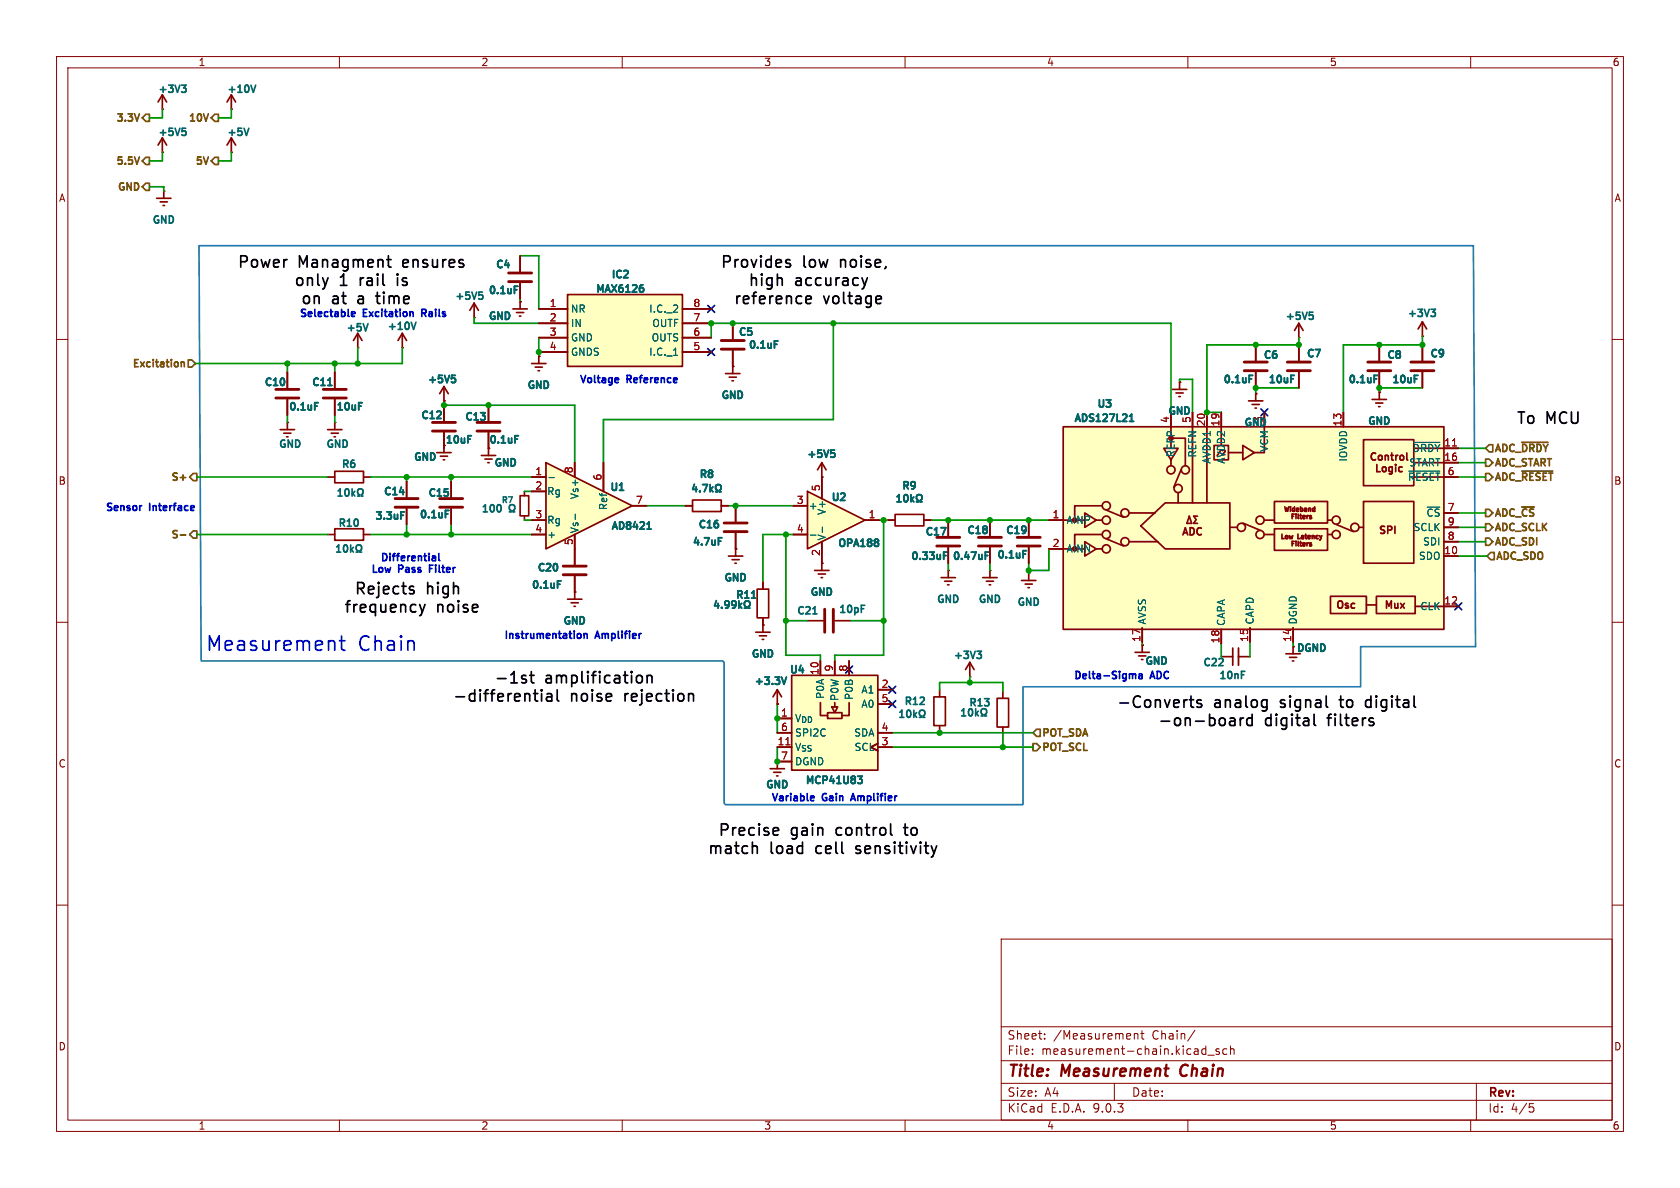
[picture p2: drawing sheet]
<svg xmlns="http://www.w3.org/2000/svg" width="297mm" height="210mm" viewBox="0 0 297 210" stroke-linecap="round" stroke-linejoin="round" font-family="sans-serif">
<g fill="none" stroke="#840000" stroke-width=".18">
<path d="M10 10h277v190h-277zM12 12h273v186h-273zM60 10v2M110 10v2M160 10v2M210 10v2M260 10v2M10 60h2M285 60h2M10 110h2M285 110h2M10 160h2"/>
<path d="M177 166h108v32h-108zM285 160h2M60 198v2M110 198v2M160 198v2M177 194.5h108M177 191.5h108M177 187.5h108M177 181.5h108M182.5 186.3v.1M182.5 185.5v.1M184.7 183.6v.1"/>
<path d="M184.7 182.8v.1M197 191.5v3M200.5 182.7v1M200.5 182.8l.2-.1 .4 .1 .1 .9M201.7 182.7h.5M201.9 182.2v1.3l.3 .2M210 198v2M211.2 182.1l-1.2 2M212.7 185.4l.5 .1M213.2 184.9v1.5M213.2 186.3l-.5 .1M213.5 186.5h1.2"/>
<path d="M215.5 185.5l-.3-.1-.2 .2v.2l.5 .2v.3h-.5M216.9 185.5l-.4-.1-.3 .3v.4l.1 .2h.6M217.5 185.5l.2-.1 .4 .1 .1 .9M217.5 184.9v1.5M260 198v2M261 191.5v6.5M270.4 195.1h.7M270.5 195.7h.4l.3 .3-.2 .5-.5 .1"/>
</g>
<path d="M208.9 188.5a1.27 1.27 0 0 0 0 1.6" fill="none" stroke="#840000" stroke-width=".4"/>
<g fill="none" stroke="#840000" stroke-width=".3">
<path d="M251.5 59.4h.1M251.5 56.9l.7 1.3M251.5 56.9l-.8 1.3M251.5 56.9v2.5M78.5 71.6v2.8M78.5 76.5v2.7M94 64.3h2.5M94.6 64.9h1.3M95.1 65.5h.3M95.2 63h.1M95.2 63v1.3M222 61v2.8"/>
<path d="M222 65.8v2.8M145.3 99.6h.1M145.3 99.6v1.2M142.7 109.7h2.8M144 100.8h2.6M144.7 101.5h1.2M145.2 102.1h.2M147.6 109.7h2.8M136.1 135.9h2.6M136.8 136.5h1.2M137.3 137.2h.2M137.4 134.6h.1"/>
<path d="M137.4 134.6v1.3M176.3 123.4h2v5.1h-2zM177.3 122.2v1.2M177.3 128.5v1.3"/>
</g>
<g fill="none" stroke="#006464" stroke-width=".3">
<path d="M253 54.7h.8l-.5 .5 .4 .1 .1 .4-.3 .2h-.3M82.7 77.6h.4M82.7 77h.6M220.8 67h.5M220.8 66.4h.6M143.7 108.5h.7M152.3 107.6h.4M152.3 107h.6M170 126.6h.7M170 125.6l.4-.3v1.3M171.2 125.8l.1 .5 .2 .3 .3-.2 .1-.6M172.5 125.3v1.3"/>
<path d="M172.6 126.1l.4 .5M173 125.7l-.5 .5M173.5 125.6v.5l.3 .2v.3h-.3M174.4 125.6v.5l-.3 .2v.3h.3"/>
</g>
<path d="M76.5 74.7h4M76.5 76.2h4M220 64h4M220 65.5h4M145.8 107.7v4.1M147.3 107.7v4.1" fill="none" stroke="#840000" stroke-width=".51"/>
<path d="M140 119.4h15.2v16.7h-15.2z" fill="#ffffc2"/>
<g fill="none" stroke="#840000" stroke-width=".3">
<path d="M90.7 54.6h2.5M91.3 55.2h1.3M91.8 55.9h.3M91.9 53.3h.1M91.9 53.3v1.3M229.6 59.7h.1M229.6 57.2v2.5M229.6 57.2l.8 1.2M229.6 57.2l-.7 1.2M229.6 61v2.8M229.6 65.8v2.8M243.8 61v2.8"/>
<path d="M243.8 65.8v2.8M251.5 61v2.8M251.5 65.8v2.8M121.2 89.4h1.2M122.4 88.4h5.1v2h-5.1zM127.5 89.4h1.3M130 89.4v2.8M130 94.2v2.8M167.6 91.9v2.8M167.6 96.8v2.8M175 91.9v2.8M175 96.8v2.8"/>
<path d="M100.3 105.9h2.6M101 106.6h1.2M101.5 107.2h.2M101.6 104.6h.1M101.6 104.6v1.3M140 119.4h15.2v16.7h-15.2zM145 116.8v2.6M147.6 116.8v2.6M150.1 116.8v2.6M137.4 127h2.6M137.4 129.5h2.6M137.4 132.1h2.6"/>
<path d="M137.4 134.6h2.6M145 124.2v2.3h1.3M146.3 126h2.5v1h-2.5zM147.1 125h1l-.5 1zM147.6 124.2v.8M150.1 124.2v2.3h-1.3M155.2 131.4l-1.3 .7 1.3 .6M155.2 129.5h2.5M155.2 132.1h2.5M155.2 121.9h2.5M155.2 124.5h2.5M165.1 123.2h2v5.1h-2z"/>
<path d="M166.1 121.9v1.3M166.1 128.3v1.2"/>
</g>
<path d="M138.9 131.7h.8" fill="none" stroke="#a90000" stroke-width=".18"/>
<g fill="none" stroke="#006464" stroke-width=".3">
<path d="M231.5 55.2h.6M231.6 55.7h.3l.3 .2-.2 .5-.4 .1M228.2 67h.4M228.2 66.4h.6M242.9 67h.5M242.9 66.4h.6M250.1 67h.4M250.1 66.4h.6M122.8 85.6l-.3 .9h.7M123.1 86.1v.8M123.7 86.8v.1M124.2 85.7h.9l-.6 1.2"/>
<path d="M125.5 85.7v1.2M125.7 86.4l.3 .5M126 86.1l-.5 .5M126.5 86.9h.3v-.2a.54 .54 0 0 1-.3-.8 .54 .54 0 0 1 .8-.2 .58 .58 0 0 1-.1 1v.2h.3M127 95.7h.4M127 95.1h.6M166.3 93.3h.9l-.5 1.3M166.8 98.2h.5M166.8 97.6h.6M174.2 98.2h.4M174.2 97.6h.6M151.6 137.2h.8l-.4 .5 .4 .1v.5l-.2 .2h-.4"/>
<path d="M159.1 126.8h.7M159.1 125.9l.3-.4v1.3M160.5 125.6a.75 .75 0 0 0 .2 1.2 .84 .84 0 0 0 .1-1.2M161.6 125.5v1.3M161.7 126.3l.3 .5M162 126l-.4 .4M162.7 125.6a.58 .58 0 0 0 .1 1v.2h-.3M163.3 125.6a.58 .58 0 0 1-.1 1v.2h.3"/>
</g>
<path d="M227.6 64h4M227.6 65.5h4M241.8 64h4.1M241.8 65.5h4.1M249.4 64h4.1M249.4 65.5h4.1M128 92.5h4.1M128 94h4.1M165.6 95h4.1M165.6 96.5h4.1M173 95h4M173 96.5h4" fill="none" stroke="#840000" stroke-width=".51"/>
<path d="M142.7 86.9l10.2 5-10.2 5.1z" fill="#ffffc2"/>
<g fill="none" stroke="#840000" stroke-width=".3">
<path d="M101.6 97v2.8M140.2 89.4h2.5M140.2 94.5h2.5M142.7 86.9l10.2 5-10.2 5.1zM145.3 84.3v3.8M145.3 95.8v3.8M152.9 91.9h2.5M101.6 101.9v2.7M166.4 102.1h2.5M167 102.7h1.3M167.5 103.4h.3M167.6 100.8h.1"/>
<path d="M167.6 100.8v1.3M171.4 119.6h.1M171.4 117.1l-.7 1.3M171.4 117.1l.8 1.3M171.4 117.1v2.5M173.7 102.1h2.6M174.4 102.7h1.2M174.9 103.4h.2M175 100.8h.1M175 100.8v1.3M227.3 115.6h2.6M228 116.2h1.2"/>
<path d="M228.5 116.8h.2"/>
</g>
<path d="M143.3 94.6h.9M145.4 93.2v.9" fill="none" stroke="#006464" stroke-width=".18"/>
<path d="M155.1 95.3l.2 .3-.2 .3 .2 .2v.2l-.2 .3M98.6 103.3h.4M98.6 102.7h.6M172.7 115.1h.8l-.4 .5 .3 .1 .1 .5-.2 .2h-.4" fill="none" stroke="#006464" stroke-width=".3"/>
<path d="M99.6 100.1h4M99.6 101.6h4" fill="none" stroke="#840000" stroke-width=".51"/>
<path d="M188 75.4h67.3v35.9h-67.3z" fill="#ffffc2"/>
<g fill="none" stroke="#840000" stroke-width=".3">
<path d="M83.8 56.1h.1M83.8 53.6l-.7 1.3M83.8 53.6l.8 1.3M83.8 53.6v2.5M129.5 57.2v2.7M86.4 71.6v2.8M86.4 76.5v4M128.3 66h2.5M128.9 66.7h1.3M129.4 67.3h.3M129.5 64.8h.1M129.5 62v4"/>
<path d="M188 75.4h67.3v35.9h-67.3zM205.7 79.2h2.6l-1.3 2.1zM207 77.5h2.5v4.8M207 72.9v6.3M207.3 68.8h2.5M207.9 69.5h1.3M208.4 70.1h.3M208.5 67.6h.1M208.5 67.6v1.2M210.8 72.9v16M213.4 72.9v16M214.6 78.7h2.6v2.6h-2.6z"/>
<path d="M215.9 72.9v5.8M219.7 78.7l2 1.3-2 1.3zM220.7 70.9h2.6M221.4 71.5h1.2M221.9 72.1h.2M222 69.6h.1M222 69.6v1.3M223.5 72.9v7.1h-1.8M237.5 72.9v2.5M241 77.7h8.9v8.2h-8.9zM242.6 70.6h2.5M243.2 71.2h1.3"/>
<path d="M243.7 71.9h.3M243.8 69.3h.1M243.8 69.3v1.3M249.9 79.2h7.9M57.9 84.3h1.3M59.2 83.3h5.1v2h-5.1zM64.3 84.3h1.2M85.1 80.5h2.5M85.7 81.2h1.3M86.2 81.8h.3M91.9 87.6h1.6v3.6h-1.6zM92.7 86.9v.7"/>
<path d="M92.7 91.2v.7M145.3 84.3h.1M145.3 81.8l-.8 1.3M145.3 81.8l.7 1.3M145.3 81.8v2.5M157 91.9h1.2M158.2 90.9h5.1v2.1h-5.1zM163.3 91.9h1.3M181.9 91.9v2.8M181.9 96.8v2.8M185.4 91.9h6.4M185.4 97h6.4"/>
<path d="M191.8 90.7l2 1.2-2 1.3zM191.8 95.8l2 1.2-2 1.3zM193.8 91.9h1M193.8 97h1M194.8 89.4h-4.8v2.5M194.8 94.5h-4.8v2.5M195.6 90.2l3 1.2M195.6 95.3l3 1.2M199.6 90.7h4.6M199.6 95.8h5.1M201.7 93l4.3-4.1h11.4v8.1h-11.4zM207 81.3v1"/>
<path d="M208.3 87.1v1.8M208.8 83.1l-1.3 3M209.1 94.6l.4-1.3 .5 1.3M209.2 94.2h.7M210.2 91.2l.5 1.3h-.9zM210.4 93.3a.64 .64 0 0 1 .7 .6 .64 .64 0 0 1-.7 .7zM211.7 91.2h-.7l.5 .6-.5 .7h.7M212.4 93.4a.6 .6 0 0 0-.8 .4 .6 .6 0 0 0 .6 .8l.2-.2M217.2 80h2.5M217.4 93.2h1.3M219.7 92.5l3.1 1.2M223.5 91.9h1.8"/>
<path d="M223.5 94.5h1.8M225.3 88.6h9.4v3.9h-9.4zM225.3 93.5h9.4v3.8h-9.4zM226.6 94.4v.8h.4M227.1 89.6l.2 .8 .2-.6 .1 .6 .2-.8M227.3 94.8h.3v.4h-.3zM227.3 95.1v.1M227.9 94.7l.2 .5 .1-.4 .2 .4 .1-.5M228.1 89.6v.1M228.1 89.9v.5M228.4 96.1h.3M228.8 95.7h-.4v.8"/>
<path d="M228.8 89.6v.8M228.8 89.9h-.3v.5M229.1 95.7v.1M229.1 96v.5M229.2 90.1l.4-.1-.1-.1h-.3v.5M229.5 94.4v.8h.3M229.5 90.9v.7l.1 .1M229.5 95.7v.7l.1 .1M229.5 90.4h-.2M229.8 91.1h.3M229.8 96h.3M229.9 89.9h.2l.2 .1-.1 .4h-.3"/>
<path d="M229.9 89.6v.8M229.9 90.9v.7l.2 .1M229.9 95.7v.7l.2 .1M230.1 94.7h.3v.5M230.3 91.4l.4-.1v-.1l-.4 .1 .1 .3h.3M230.3 96.2h.4v-.2l-.4 .1 .1 .4h.3M230.4 94.9l-.3 .1 .1 .2h.2M230.6 89.9h.3l.1 .5M230.7 94.7h.3M230.8 94.4v.7l.2 .1M231 90l-.4 .2v.2h.3M231.1 96v.5"/>
<path d="M231.2 94.9h.4v-.2l-.4 .1 .1 .4h.3M231.3 96l-.2 .1M231.4 89.9h.3v.5M231.4 89.9v.5M231.8 96l-.3 .1 .3 .2v.2h-.3M232 94.8l.3-.1v.5M232 94.7v.5M232.4 89.9h-.3v.5M232.4 89.6v.8M233 94.7h-.2l-.1 .1v.4h.3M233.3 94.7l.2 .5M233.5 95.2l-.2 .3"/>
<path d="M233.7 94.7l-.2 .5M234.7 91.9h.8M234.7 94.5h.8M236.2 92.7l3.1 1.3M240.3 93.2h.7M241 88.6h8.9v11h-8.9zM243.2 80.2a.6 .6 0 0 0-.8 .4 .6 .6 0 0 0 .6 .7l.2-.1M243.4 82.1v1.3h.6M243.7 80.6l.2-.1 .4 .1v.5l-.1 .2h-.3l-.2-.1zM244.4 82.7l.2-.2 .4 .2v.4l-.1 .2-.3 .1-.2-.1zM244.9 80.6l.2-.1 .3 .1v.7M244.9 80.5v.8"/>
<path d="M245.9 80.5h.4M246 80.1v1.1l.3 .1M246.1 82.6l-.3-.1-.3 .3 .1 .5h.5M246.1 82.5v1.1l-.2 .2-.3-.1M246.6 93v1.3M246.7 82.1v.1M246.7 82.5v.9M246.8 80.5v.8M247.1 80.5l-.3 .2M247.6 80.6l.1-.1 .4 .1 .1 .5-.2 .2h-.3l-.1-.1zM247.9 82.6l-.4-.1-.2 .3 .1 .5h.5M248.7 80.1v1.1"/>
<path d="M249.9 81.8h7.9M249.9 84.3h7.9M255.3 90.7h2.5M255.3 95.8h2.5M255.3 93.2h2.5M255.3 98.3h2.5M133.6 111.8h2.5M133.9 104.1h2v5.1h-2zM134.2 112.4h1.3M134.7 113h.3M134.9 110.5h.1M134.9 102.9v1.2"/>
<path d="M134.9 109.2v2.6M180.6 102.6h2.5M181.2 103.3h1.3M181.7 103.9h.3M181.9 101.3h.1M181.9 101.3v1.3M200.7 115.3h2.5M201.3 116h1.3M201.9 114h.1M201.9 111v2.5M201.9 114v1.3M215.9 111.3v2.5"/>
<path d="M215.9 116.1h2M217.9 114.6v3M218.9 116.1h2.1M221 111v2.5M228.6 111v2.5M235.2 105.4h6.4v3.1h-6.4zM241.6 106.9h1.7M243.3 105.4h6.9v3.1h-6.9zM250.2 107.2h7.6M137.4 124.5h.1M137.4 121.9l-.7 1.3M137.4 121.9l.8 1.3"/>
<path d="M137.4 121.9v2.6"/>
<circle cx="195.6" cy="94.5" r=".72"/>
<circle cx="195.6" cy="97" r=".72"/>
<circle cx="195.6" cy="91.9" r=".72"/>
<circle cx="195.6" cy="89.4" r=".72"/>
<circle cx="198.9" cy="90.7" r=".72"/>
<circle cx="198.9" cy="95.8" r=".72"/>
<circle cx="207" cy="83.1" r=".72"/>
<circle cx="208.3" cy="86.4" r=".72"/>
<circle cx="209.5" cy="83.1" r=".72"/>
<circle cx="219.5" cy="93.2" r=".72"/>
<circle cx="222.8" cy="91.9" r=".72"/>
<circle cx="222.8" cy="94.5" r=".72"/>
<circle cx="236.2" cy="94.5" r=".72"/>
<circle cx="236.2" cy="91.9" r=".72"/>
<circle cx="239.5" cy="93.2" r=".72"/>
</g>
<path d="M249.9 78.2h4.6M249 83.3h5.5" fill="none" stroke="#006464" stroke-width=".18"/>
<path d="M256.8 78.8h.7" fill="none" stroke="#a90000" stroke-width=".18"/>
<g fill="none" stroke="#006464" stroke-width=".3">
<path d="M84.7 51.6h.6M84.8 52.1h.3l.3 .3-.2 .4-.4 .1M91.1 77.6h.4M91.1 77h.6M136.9 60.9h.4M136.9 60.3h.6M146.9 79.6h.6M199.7 74.5h.7M199.7 73.6l.3-.4v1.3M59.8 87.7h.7M59.8 86.8l.3-.4v1.3M61.2 86.5l.1-.1a.68 .68 0 0 1 .4 .7 .68 .68 0 0 1-.4 .6 .84 .84 0 0 1-.1-1.2z"/>
<path d="M62.2 86.4v1.3M62.4 87.2l.3 .5M62.7 86.8l-.5 .5M63.2 87.7h.3v-.2a.54 .54 0 0 1-.3-.8 .54 .54 0 0 1 .8-.2 .58 .58 0 0 1-.1 1v.2h.3M88.6 89.7l-.1 .5-.2 .3M90 89.6l.1 .5 .2 .1v.3h-.3M90.6 89.2l.2 .1a.58 .58 0 0 1-.1 .9v.3h.3M147 80h.3l.3 .3-.1 .5h-.5M158.6 88.7h.7M158.6 87.8l.3-.4v1.3M159.9 87.6a.69 .69 0 0 0 .3 1.1l.2-.1 .1-.4-.1-.6M161.1 87.4v1.3"/>
<path d="M161.2 88.2l.3 .5M161.5 87.9l-.4 .4M162 88.7h.3v-.2a.54 .54 0 0 1-.2-.8 .54 .54 0 0 1 .7-.2 .58 .58 0 0 1-.1 1v.2h.3M180.9 98h.4M180.9 97.3h.6M126.6 106.2l-.3 .9h.8M126.9 106.7v.8M127.6 107.4v.1M128.9 106.8l-.3 .2h-.3l-.1-.2 .1-.5 .3-.1 .2 .2a.84 .84 0 0 1-.3 1.1h-.2M129.4 106.4v.4l.1 .2h.3l.3-.2M130.1 106.5a.84 .84 0 0 1-.4 1h-.2M130.6 106.2v1.3"/>
<path d="M130.8 107l.3 .5M131.1 106.7l-.5 .4M131.6 106.6l.1 .5 .2 .2v.2h-.3M132.6 106.6l-.1 .5-.2 .2v.2h.3M132.9 105.7h.7M138.2 119.7l.4 1.3 .4-1.3M219.5 119.3h.4M219.5 118.7h.6"/>
</g>
<path d="M84.3 76.2h4.1M84.3 74.7h4.1M127.5 60.2h4.1M127.5 61.7h4.1M179.8 95h4.1M179.8 96.5h4.1" fill="none" stroke="#840000" stroke-width=".51"/>
<path d="M218.9 114.6v3" fill="none" stroke="#840000" stroke-width=".33"/>
<path d="M96.5 81.8l15.3 7.6-15.3 7.6z" fill="#ffffc2"/>
<g fill="none" stroke="#840000" stroke-width=".3">
<path d="M63.2 58.9l.8 1.3M63.2 58.9l-.7 1.3M63.2 58.9v2.6M71.1 58.9l.8 1.3M71.1 58.9l-.7 1.3M71.1 58.9v2.6M49.5 75.9h2.6M50.2 76.6h1.2M50.7 77.2h.2M50.8 74.7h.1M50.8 65.8v2.8M50.8 70.6v2.8"/>
<path d="M50.8 74.7v1.2M57.9 75.9h2.6M58.5 76.6h1.3M59.1 77.2h.2M59.2 74.7h.1M59.2 65.8v2.8M59.2 70.6v2.8M59.2 74.7v1.2M63.2 61.5h.1M71.1 61.5h.1M78.5 70.9h.1M78.5 68.3l-.8 1.3"/>
<path d="M78.5 68.3l.7 1.3M78.5 68.3v2.6M78.5 78.7v1.3M57.9 94.5h1.3M59.2 93.5h5.1v2h-5.1zM64.3 94.5h1.2M71.9 85.1v2.8M71.9 89.9v2.8M77.2 80h2.6M77.9 80.6h1.2M78.4 81.3h.2M79.8 85.1v2.8"/>
<path d="M79.8 89.9v2.8M94 84.3h2.5M94 86.9h2.5M94 91.9h2.5M94 94.5h2.5M96.5 81.8l15.3 7.6-15.3 7.6zM101.6 81.8v2.5M101.6 94.5v2.5M106.7 81.8v5.1M111.8 89.4h2.5"/>
</g>
<path d="M97 84.4h1M101.7 90.9v.9" fill="none" stroke="#006464" stroke-width=".18"/>
<g fill="none" stroke="#006464" stroke-width=".3">
<path d="M65.1 57.2l-.5 1.3M72.7 57l.4 1.2 .4-1.2M55.6 71.8h.5M55.6 71.2h.6M58 68.1h.7M63.4 71.8h.4M63.4 71.2h.6M79.9 66.4h.6M80 66.8h.3l.2 .3-.1 .5h-.4M59.5 97.6h.7M59.5 96.7l.4-.4v1.3M60.9 96.4l.1-.1a.68 .68 0 0 1 .5 .7 .68 .68 0 0 1-.5 .6 .84 .84 0 0 1-.1-1.2z"/>
<path d="M62 96.3v1.3M62.1 97.1l.4 .5M62.5 96.8l-.5 .4M63 97.6h.3v-.2a.54 .54 0 0 1-.3-.8 .54 .54 0 0 1 .7-.2 .58 .58 0 0 1-.1 1v.2h.3M70.7 87h.7M70.9 91.1h.4M70.9 90.5h.6M78.8 90.8h.4M78.8 90.2h.6M109.5 86.7h.7M114.4 93.5h.7M114.4 92.6l.4-.3v1.2"/>
</g>
<path d="M48.8 68.8h4M48.8 70.4h4M57.1 68.8h4.1M57.1 70.4h4.1M69.8 88.1h4.1M69.8 89.7h4.1M77.7 88.1h4.1M77.7 89.7h4.1" fill="none" stroke="#840000" stroke-width=".51"/>
<path d="M100.3 52.1h20.3v12.7h-20.3z" fill="#ffffc2"/>
<g fill="none" stroke="#840000" stroke-width=".3">
<path d="M28.7 19.3h.1M28.7 16.8v2.5M28.7 16.8l-.8 1.2M28.7 16.8l.8 1.2M40.9 19.3h.1M40.9 16.8l-.8 1.2M40.9 16.8l.8 1.2M40.9 16.8v2.5M27.7 35.1h2.5M28.3 35.7h1.3M28.7 26.9h.1M28.7 24.4l-.8 1.3"/>
<path d="M28.7 24.4l.8 1.3M28.7 24.4v2.5M28.8 36.3h.3M29 33.8h.1M29 33.8v1.3M40.9 26.9h.1M40.9 24.4v2.5M40.9 24.4l-.8 1.3M40.9 24.4l.8 1.3M91.9 53.3h.1M91.9 45.2v2.8M91.9 50v2.8"/>
<path d="M95.2 54.6h5.1M95.2 57.2h5.1M95.2 59.7h5.1M100.3 52.1h20.3v12.7h-20.3zM120.6 54.6h5.1M120.6 57.2h5.1M120.6 59.7h5.1M129.5 57.2v2.7M50.8 65.8v2.8M50.8 70.6v2.8M59.2 65.8v2.8M59.2 70.6v2.8"/>
<path d="M78.5 70.9h.1M78.5 71.6v2.8M78.5 76.5v2.7M86.4 71.6v2.8M86.4 76.5v2.7M95.2 63h.1M95.2 62.2h5.1M120.6 62.2h5.1M129.5 64.8h.1M129.5 62v2.8M207 72.9v2.5M208.5 67.6h.1"/>
<path d="M210.8 72.9v2.5M213.4 72.9v2.5M215.9 72.9v2.5M222 69.6h.1M222 61v2.8M222 65.8v2.8M223.5 72.9v2.5M229.6 61v2.8M229.6 65.8v2.8M237.5 72.9v2.5M243.8 69.3h.1M243.8 61v2.8"/>
<path d="M243.8 65.8v2.8M251.5 61v2.8M251.5 65.8v2.8M255.3 79.2h2.5M71.9 85.1v2.8M71.9 89.9v2.8M79.8 85.1v2.8M79.8 89.9v2.8M94 91.9h2.5M94 84.3h2.5M94 86.9h2.5M94 94.5h2.5"/>
<path d="M101.6 81.8v2.5M101.6 94.5v5.3M106.7 81.8v5.1M111.8 89.4h2.5M121.2 89.4h1.2M127.5 89.4h1.3M128.8 98.3h2.5M129.4 98.9h1.3M129.9 99.6h.3M130 97h.1M130 89.4v2.8M130 94.2v4.1"/>
<path d="M140.2 94.5h2.5M140.2 89.4h2.5M145.3 99.6h.1M145.3 84.3h.1M145.3 84.3v3.8M145.3 95.8v3.8M152.9 91.9h2.5M157 91.9h1.2M163.3 91.9h1.3M167.6 91.9v2.8M167.6 96.8v2.8M175 91.9v2.8"/>
<path d="M175 96.8v2.8M181.9 91.9v2.8M181.9 96.8v2.8M185.4 91.9h2.6M185.4 97h2.6M255.3 98.3h2.5M255.3 81.8h2.5M255.3 84.3h2.5M255.3 90.7h2.5M255.3 93.2h2.5M255.3 95.8h2.5M101.6 104.6h.1"/>
<path d="M101.6 101.9v2.7M134.9 110.5h.1M134.9 102.9v1.2M134.9 109.2v1.3M145 116.8v2.6M147.6 116.8v2.6M150.1 116.8v2.6M201.9 114h.1M201.9 111v2.5M215.9 111.3v2.5M221 111v2.5M228.6 111v2.5"/>
<path d="M255.3 107.2h2.5M137.4 134.6h.1M137.4 124.5h.1M137.4 127h2.6M137.4 129.5h2.6M137.4 132.1h2.6M137.4 134.6h2.6M155.2 131.4l-1.3 .7 1.3 .6M155.2 129.5h2.5M155.2 132.1h2.5M155.2 121.9h2.5M155.2 124.5h2.5"/>
</g>
<path d="M119.1 62.8h.7M249.9 78.2h4.6M97 84.4h1M101.7 90.9v.9M143.3 94.6h.9M145.4 93.2v.9M249 83.3h5.5" fill="none" stroke="#006464" stroke-width=".18"/>
<g fill="none" stroke="#006464" stroke-width=".3">
<path d="M32.1 15h.8l-.4 .5 .3 .2 .1 .4-.3 .2h-.3M44.4 15l.4 1.3 .4-1.3M32.2 22.7h.6M32.3 23.2h.3l.3 .2-.1 .4-.5 .1M44 22.7l-.4 1.2M90.9 51.2h.5M90.9 50.6h.7M113.3 50.8h.2l.3 .3-.1 .4-.4 .1M113.4 50.4h.3M55.6 71.8h.5M55.6 71.2h.6M58 68.1h.7"/>
<path d="M63.4 71.8h.4M63.4 71.2h.6M79.9 66.4h.6M80 66.8h.3l.2 .3-.1 .5h-.4M82.7 77.6h.4M82.7 77h.6M91.1 77.6h.4M91.1 77h.6M136.9 60.9h.4M136.9 60.3h.6M146.9 79.6h.6M199.7 74.5h.7"/>
<path d="M199.7 73.6l.3-.4v1.3M220.8 67h.5M220.8 66.4h.6M228.2 67h.4M228.2 66.4h.6M242.9 67h.5M242.9 66.4h.6M250.1 67h.4M250.1 66.4h.6M70.7 87h.7M70.9 91.1h.4M70.9 90.5h.6"/>
<path d="M78.8 90.8h.4M78.8 90.2h.6M109.5 86.7h.7M114.4 93.5h.7M114.4 92.6l.4-.3v1.2M122.8 85.6l-.3 .9h.7M123.1 86.1v.8M123.7 86.8v.1M124.2 85.7h.9l-.6 1.2M125.5 85.7v1.2M125.7 86.4l.3 .5M126 86.1l-.5 .5"/>
<path d="M126.5 86.9h.3v-.2a.54 .54 0 0 1-.3-.8 .54 .54 0 0 1 .8-.2 .58 .58 0 0 1-.1 1v.2h.3M127 95.7h.4M127 95.1h.6M147 80h.3l.3 .3-.1 .5h-.5M155.1 95.3l.2 .3-.2 .3 .2 .2v.2l-.2 .3M158.6 88.7h.7M158.6 87.8l.3-.4v1.3M159.9 87.6a.69 .69 0 0 0 .3 1.1l.2-.1 .1-.4-.1-.6M161.1 87.4v1.3M161.2 88.2l.3 .5M161.5 87.9l-.4 .4M162 88.7h.3v-.2a.54 .54 0 0 1-.2-.8 .54 .54 0 0 1 .7-.2 .58 .58 0 0 1-.1 1v.2h.3"/>
<path d="M166.3 93.3h.9l-.5 1.3M166.8 98.2h.5M166.8 97.6h.6M174.2 98.2h.4M174.2 97.6h.6M180.9 98h.4M180.9 97.3h.6M98.6 103.3h.4M98.6 102.7h.6M126.6 106.2l-.3 .9h.8M126.9 106.7v.8M127.6 107.4v.1"/>
<path d="M128.9 106.8l-.3 .2h-.3l-.1-.2 .1-.5 .3-.1 .2 .2a.84 .84 0 0 1-.3 1.1h-.2M129.4 106.4v.4l.1 .2h.3l.3-.2M130.1 106.5a.84 .84 0 0 1-.4 1h-.2M130.6 106.2v1.3M130.8 107l.3 .5M131.1 106.7l-.5 .4M131.6 106.6l.1 .5 .2 .2v.2h-.3M132.6 106.6l-.1 .5-.2 .2v.2h.3M132.9 105.7h.7M138.2 119.7l.4 1.3 .4-1.3M151.6 137.2h.8l-.4 .5 .4 .1v.5l-.2 .2h-.4"/>
</g>
<path d="M89.9 48.3h4.1M89.9 49.8h4.1" fill="none" stroke="#840000" stroke-width=".51"/>
<path d="M35.2 43.4h225.3l.4 70.9h-20.4v7.1h-59.7v20.8h-52.5l-.3-.2v-24.9l-.2-.3h-92.2z" fill="none" stroke="#217ab6" stroke-width=".3"/>
<g fill="none" stroke="#725600" stroke-width=".3">
<path d="M24.6 27.7l-.4 1.3M24.6 20.1l-.4 1.3M25.8 27.8h.6v1.3h-.6l-.7-.7zM25.8 32.4h.6v1.3h-.6l-.7-.7zM25.8 20.2h.6v1.3h-.6l-.7-.7zM36.8 20.1l-.4 1.3M37.3 28.4l.7-.6h.6v1.3h-.6zM37.3 20.8l.7-.6h.6v1.3h-.6zM31.1 64h.3l.1 .2-.1 .5-.3 .1M32 64.1l.2-.1h.3l.1 .8M32 64v.8M33.3 63.6h.6l.6 .7-.6 .6h-.6z"/>
<path d="M263.3 78.6h.6v1.3h-.6l-.7-.7zM269 78.2h4.7M31.9 94.6h.9M31.9 84.4h.9M34.2 93.9h.6v1.2h-.6l-.7-.6zM34.2 83.7h.6v1.3h-.6l-.7-.7zM262.6 90h.7l.6 .7-.6 .6h-.7zM262.6 95.1h.7l.6 .7-.6 .6h-.7zM262.6 83.7h.7l.6 .6-.6 .7h-.7zM262.6 81.2h.7l.6 .6-.6 .6h-.7zM262.6 92.6h.7l.6 .6-.6 .7h-.7zM263.5 97.7h.7v1.2h-.7l-.6-.6z"/>
<path d="M269 89.6h2.2M269 83.3h5.5M182.6 131.4h.7l.6 .7-.6 .6h-.7zM183.3 128.9h.6v1.3h-.6l-.7-.7z"/>
</g>
<g fill="none" stroke="#009600" stroke-width=".3">
<path d="M28.7 19.3v1.5h-2.3M40.9 19.3v1.5h-2.3M26.4 33h2.6v.8M28.7 26.9v1.5h-2.3M40.9 26.9v1.5h-2.3M83.8 56.1v1.1h11.4M91.9 45.2h3.3v9.4M91.9 52.8v.5M95.2 59.7v3.3M125.7 59.7v-2.5h81.3v15.7M147.3 57.2v17h-40.6v7.6M229.6 59.7v1.3h-16.2v11.9h2.5"/>
<path d="M251.5 59.4v1.8M50.8 64.3v1.5M50.8 73.4v1.3M59.2 64.3v1.5M59.2 73.4v1.3M63.2 61.5v2.8M71.1 61.5v2.8h-36.6M78.5 70.9v.7h23.1v10.2M208.5 67.6v-.5h2.3v5.8M229.6 68.6h-7.6v1M251.5 68.6h-7.7v.7M251.5 61h-14v11.9"/>
<path d="M257.8 79.2h4.8M34.8 94.5h23.1M34.8 84.3h23.1M65.5 94.5h28.5M65.5 84.3h28.5M71.9 84.3v.8M71.9 92.7v1.8M79.8 84.3v.8M79.8 92.7v1.8M92.7 91.9h1.3M92.7 86.9h1.3M114.3 89.4h6.9"/>
<path d="M128.8 89.4h11.4M138.9 94.5v21.3h6.1v1M140.2 94.5h-5.3v8.4M155.4 91.9h1.6M156.2 91.9v23.9h-8.6v1M164.6 91.9h20.8M167.6 99.6v1.2M175 99.6v1.2M181.9 99.6v1.7M185.4 97v3.8h-3.5M257.8 84.3h4.8M257.8 95.8h4.8"/>
<path d="M257.8 98.3h5.1M257.8 90.7h4.8M257.8 93.2h4.8M257.8 81.8h4.8M138.9 109.7h3.8M150.1 116.8v1.6M150.4 109.7h5.8M171.4 119.6v1.1M201.9 113.5v.5M215.9 113.8v2.3M221 113.5v2.6M228.6 113.5v.8"/>
<path d="M137.4 124.5v5M137.4 132.1v2.5M157.7 132.1h24.9M157.7 129.5h24.9M166.1 121.9v-1.2h11.2v1.5M177.3 129.8v2.3"/>
</g>
<g fill="none" stroke="#000084" stroke-width=".3">
<path d="M125.1 54l1.2 1.2M126.3 54l-1.2 1.2M125.1 61.6l1.2 1.2M126.3 61.6l-1.2 1.2M222.9 72.3l1.2 1.2M224.1 72.3l-1.2 1.2M149.5 117.8l1.2 1.2M150.7 117.8l-1.2 1.2M257.2 106.6l1.2 1.2M258.4 106.6l-1.2 1.2M157.1 123.9l1.2 1.2M157.1 121.3l1.2 1.2"/>
<path d="M158.3 123.9l-1.2 1.2M158.3 121.3l-1.2 1.2"/>
</g>
<g fill="none" stroke="#0000c2" stroke-width=".3">
<path d="M61.5 55.8l.2 .1M62.1 55.5l.6-.1v-.2l-.4-.1-.2 .2 .1 .6h.5M72.5 55.1v.8M72.5 55.2h.1M73 55.2v.7M74.6 55.3h.5M75.1 54.7h-.5v1.2M108.7 67.5l.2 .1h.4M108.7 67l.2-.2h.3l.1 .2v.1l-.6 .1M119.5 66.8l.2 .3-.6 .1M119.6 67.6h-.1M24.7 89.4v.8"/>
<path d="M25.1 89.4l-.4 .2M33.9 89.4l.4 .1v.2l-.6 .1M34.3 90.2h-.4M76.4 98.3h.5l.1 .8M76.5 99.9h-.6v1.3M77 98.6h-.4l-.2 .2 .2 .3h.4M77.6 97.9v1l.2 .2M58.8 113.3l.4 .3v1.4M60 113.3h1M60.4 112.4v2.2l.1 .2 .5 .2M75.9 100.5h.5M102.1 112.1l.2-.1 .3 .1 .1 .5-.1 .2h-.3l-.2-.1z"/>
<path d="M103.3 112.1l.1-.1 .3 .1 .1 .7M103.3 112v.8M113 112v.8M113.4 112l-.4 .2M199.9 119.1l.3 .2M200.2 119.3l.2-.2 .3 .1 .1 .8M200.2 119.3v.7M201.4 119.2h.5v.8M201.9 119.4l-.4 .1-.2 .2 .2 .3 .4-.1M143.3 141.1l.6-.1v-.2l-.4-.1-.2 .2 .1 .6h.5M150.5 141.2h.6M150.8 140.3l-.4 1.2"/>
</g>
<g fill="none" stroke="#000" stroke-width=".3">
<path d="M50.6 45.9h.2M58 49.1l-.5 1.3M66.4 52.3h.8M68.4 45.9h.7M68.7 45.2v1.7l.1 .2 .3 .1M70.3 48.4l-.1 .1 .1 .1M138 49.1l.3 .3v1M138.9 46.3l.1 .2 .5 .1 .3 .2-.1 .3-.2 .1-.6-.1M139.7 46l-.5-.1-.3 .3M142.6 52.4l-.1 .2 .1 1 .2 .1 .5-.1M143.3 52.4l.1 .4-.9 .2M152.4 49.1l.5 1.3"/>
<path d="M152.9 50.4l-.3 .6M153.3 49.1l-.4 1.3M155.1 52.3l.6 .1 .1 .4-.9 .2M155.7 53.6l-.6 .1M72.7 104.3l.4 .1 .1 .3-.3 .3h-.3M72.7 103.6l.4 .1M74.2 106.9l.5 1.3M74.7 108.2l-.2 .5-.3 .2M75.1 106.9l-.4 1.3M92.5 119.4l.5 .1M93.6 119.4h.8M93.9 118.7v1.7l.1 .2 .4 .1"/>
<path d="M112.6 119.6a.54 .54 0 0 1 .5-.2 .54 .54 0 0 1 .5 .4v.5a.54 .54 0 0 1-.5 .4 .54 .54 0 0 1-.5-.2M114.4 119.6a.5 .5 0 0 1 .9 .1v1M114.4 119.4v1.3M92.5 120l.5 .1 .1 .3-.3 .3h-.4M94.3 122.6h.8M94.6 121.9v1.7l.1 .2 .4 .1M95.7 122.6v1.3M97.5 122.7l.1 1.2M97.6 123.1l-.7 .1a.39 .39 0 0 0-.3 .4 .39 .39 0 0 0 .3 .3l.7-.1M98.5 121.9v1.7l.3 .3M122 122.6h.3l.3 .3v1M210.3 123.7h.7"/>
<path d="M210.6 123v1.7v.2l.4 .1M212.4 123.8l-.5-.1-.3 .3 .1 .3 .7 .2 .1 .2-.1 .2-.2 .1-.6-.1M217.4 128l.2 .3 .7-.1M218.2 127l.1 1.3M218.3 127.4l-.7 .1-.2 .3M219.3 126.9v1.4M219.4 127.1l-.1 .2M220.5 127.1l-.1 .2 .1 .8 .3 .2 .6-.1M221.4 126.3v2M223.4 123.7l.6 .1M224 124.9l-.6 .1M224 123.7v1.6l-.4 .4"/>
<path d="M232.3 126.3v1.7l.3 .3M236.7 123.7h.8M242.2 123.7l-.6 .1-.2 .3 .1 .7 .3 .2h.4M242.6 127.6l.3 .3-.1 .3-.2 .1M133.3 149.5h.3l.3 .3v1.1M136.8 147.5l.2 .1 .5-.1M136.8 146.4l.6-.1 .1 .1 .1 .4-.9 .2M157.4 145.6v1.8l.3 .2M159.7 146.3h.8M165.6 149.5l-.5 1.4"/>
</g>
<path d="M256.8 78.8h.7M138.9 131.7h.8" fill="none" stroke="#a90000" stroke-width=".18"/>
<g fill="#009600" stroke="#009600" stroke-width=".18">
<circle cx="251.5" cy="61" r=".46"/>
<circle cx="222" cy="61" r=".46"/>
<circle cx="229.6" cy="61" r=".46"/>
<circle cx="213.4" cy="72.9" r=".46"/>
<circle cx="243.8" cy="68.6" r=".46"/>
<circle cx="222" cy="68.6" r=".46"/>
<circle cx="243.8" cy="61" r=".46"/>
<circle cx="137.4" cy="134.6" r=".46"/>
<circle cx="137.4" cy="127" r=".46"/>
<circle cx="156.2" cy="109.7" r=".46"/>
<circle cx="166.1" cy="129.5" r=".46"/>
<circle cx="177.3" cy="132.1" r=".46"/>
<circle cx="138.9" cy="109.7" r=".46"/>
<circle cx="171.4" cy="120.7" r=".46"/>
<circle cx="181.9" cy="100.8" r=".46"/>
<circle cx="181.9" cy="91.9" r=".46"/>
<circle cx="167.6" cy="91.9" r=".46"/>
<circle cx="175" cy="91.9" r=".46"/>
<circle cx="95.2" cy="62.2" r=".46"/>
<circle cx="79.8" cy="94.5" r=".46"/>
<circle cx="86.4" cy="71.6" r=".46"/>
<circle cx="78.5" cy="71.6" r=".46"/>
<circle cx="59.2" cy="64.3" r=".46"/>
<circle cx="71.9" cy="84.3" r=".46"/>
<circle cx="71.9" cy="94.5" r=".46"/>
<circle cx="50.8" cy="64.3" r=".46"/>
<circle cx="79.8" cy="84.3" r=".46"/>
<circle cx="63.2" cy="64.3" r=".46"/>
<circle cx="130" cy="89.4" r=".46"/>
<circle cx="138.9" cy="94.5" r=".46"/>
<circle cx="129.5" cy="57.2" r=".46"/>
<circle cx="125.7" cy="57.2" r=".46"/>
<circle cx="147.3" cy="57.2" r=".46"/>
<circle cx="156.2" cy="91.9" r=".46"/>
</g>
<g font-size="3.5" fill="#0000c2">
<text x="36.2" y="115.5">Measurement</text>
<text x="63.4" y="115.5">Chain</text>
</g>
<g font-size="2.8">
<text x="41.8" y="47.8">Power</text>
<text x="52.7" y="47.8">Managment</text>
<text x="71.6" y="47.8">ensures</text>
<text x="127.2" y="47.8">Provides</text>
<text x="141.9" y="47.8">low</text>
<text x="148.9" y="47.8">noise,</text>
<text x="51.8" y="51">only</text>
<text x="60.1" y="51">1</text>
<text x="64" y="51">rail</text>
<text x="71.1" y="51">is</text>
<text x="132.1" y="51">high</text>
<text x="140.5" y="51">accuracy</text>
<text x="129.6" y="54.2">reference</text>
<text x="145.6" y="54.2">voltage</text>
<text x="267.9" y="75.4">To</text>
<text x="273.3" y="75.4">MCU</text>
<text x="62.5" y="105.5">Rejects</text>
<text x="75.4" y="105.5">high</text>
<text x="60.7" y="108.7">frequency</text>
<text x="77.2" y="108.7">noise</text>
<text x="79.9" y="124.5">-differential</text>
<text x="87.2" y="121.3">-1st</text>
<text x="96.4" y="121.3">amplification</text>
<text x="100.8" y="124.5">noise</text>
<text x="110.8" y="124.5">rejection</text>
<text x="197.3" y="125.6">-Converts</text>
<text x="214.6" y="125.6">analog</text>
<text x="226.7" y="125.6">signal</text>
<text x="237.8" y="125.6">to</text>
<text x="242.8" y="125.6">digital</text>
<text x="204.5" y="128.8">-on-board</text>
<text x="223.6" y="128.8">digital</text>
<text x="235.2" y="128.8">filters</text>
<text x="126.8" y="148.2">Precise</text>
<text x="139.8" y="148.2">gain</text>
<text x="148.2" y="148.2">control</text>
<text x="160.8" y="148.2">to</text>
<text x="125" y="151.4">match</text>
<text x="136.1" y="151.4">load</text>
<text x="144.6" y="151.4">cell</text>
<text x="152.2" y="151.4">sensitivity</text>
</g>
<g font-size="2.8" fill="#0000c2">
<text x="53" y="54.2">on</text>
<text x="58.7" y="54.2">at</text>
<text x="63.6" y="54.2">a</text>
<text x="67.5" y="54.2">time</text>
</g>
<g font-size="2.8" fill="#840000">
<text x="178" y="190.9">Title:</text>
<text x="187.7" y="190.9">Measurement</text>
<text x="209.5" y="190.9">Chain</text>
</g>
<g font-size="2.1" fill="#840000">
<text x="178" y="184">Sheet:</text>
<text x="186.2" y="184">/Measurement</text>
<text x="203.7" y="184">Chain/</text>
<text x="178" y="186.7">File:</text>
<text x="184.1" y="186.7">measurement-chain.kicad_sch</text>
<text x="178" y="196.9">KiCad</text>
<text x="178" y="194.1">Size:</text>
<text x="184.7" y="194.1">A4</text>
<text x="185.7" y="196.9">E.D.A.</text>
<text x="193.3" y="196.9">9.0.3</text>
<text x="200" y="194.1">Date:</text>
<text x="263" y="194.3">Rev:</text>
<text x="263" y="196.9">Id:</text>
<text x="267.1" y="196.9">4/5</text>
</g>
<g font-size="1.8" fill="#840000">
<text x="35" y="11.9">1</text>
<text x="85" y="11.9">2</text>
<text x="135" y="11.9">3</text>
<text x="185" y="11.9">4</text>
<text x="235" y="11.9">5</text>
<text x="285" y="11.9">6</text>
<text x="10.3" y="35.9">A</text>
<text x="285.3" y="35.9">A</text>
<text x="78.5" y="78.8">10uF</text>
<text x="86.3" y="78.8">0.1uF</text>
<text x="10.3" y="85.9">B</text>
<text x="285.3" y="85.9">B</text>
<text x="243" y="94.8">SPI</text>
<text x="236" y="108">Osc</text>
<text x="244.5" y="108">Mux</text>
<text x="229" y="115.6">DGND</text>
<text x="10.3" y="135.9">C</text>
<text x="285.3" y="135.9">C</text>
<text x="10.3" y="185.9">D</text>
<text x="285.3" y="185.9">D</text>
<text x="35" y="199.9">1</text>
<text x="85" y="199.9">2</text>
<text x="135" y="199.9">3</text>
<text x="185" y="199.9">4</text>
<text x="235" y="199.9">5</text>
<text x="285" y="199.9">6</text>
</g>
<g font-size="1.8" fill="#006464">
<text x="27.7" y="16.8">+3V3</text>
<text x="39.9" y="16.8">+10V</text>
<text x="27.7" y="24.5">+5V5</text>
<text x="39.9" y="24.5">+5V</text>
<text x="26.7" y="39.9">GND</text>
<text x="87.4" y="47.8">C4</text>
<text x="80.2" y="53.4">+5V5</text>
<text x="86.1" y="52.4">0.1uF</text>
<text x="105.1" y="52.1">MAX6126</text>
<text x="107.9" y="49.6">IC2</text>
<text x="61" y="59">+5V</text>
<text x="68.3" y="58.7">+10V</text>
<text x="86.1" y="57">GND</text>
<text x="100.8" y="55.5">NR</text>
<text x="100.8" y="58">IN</text>
<text x="114.7" y="55.5">I.C._2</text>
<text x="115.2" y="58">OUTF</text>
<text x="130.3" y="59.8">C5</text>
<text x="227" y="57">+5V5</text>
<text x="248.6" y="56.5">+3V3</text>
<text x="100.8" y="60.6">GND</text>
<text x="100.8" y="63.1">GNDS</text>
<text x="114.7" y="63.1">I.C._1</text>
<text x="115.1" y="60.6">OUTS</text>
<text x="132.1" y="62">0.1uF</text>
<text x="223.1" y="63.8">C6</text>
<text x="230.8" y="63.6">C7</text>
<text x="245" y="63.8">C8</text>
<text x="252.6" y="63.6">C9</text>
<text x="46.5" y="68.6">C10</text>
<text x="54.9" y="68.6">C11</text>
<text x="75.4" y="68.1">+5V5</text>
<text x="93" y="69.2">GND</text>
<text x="127.3" y="70.9">GND</text>
<text x="216" y="68.1">0.1uF</text>
<text x="224" y="68.1">10uF</text>
<text x="238.1" y="68.1">0.1uF</text>
<text x="245.9" y="68.1">10uF</text>
<text x="50.8" y="73">0.1uF</text>
<text x="59.2" y="73">10uF</text>
<text x="74.2" y="74.5">C12</text>
<text x="82" y="74.7">C13</text>
<text x="189.7" y="75">ADS127L21</text>
<text x="193.7" y="72.5">U3</text>
<text x="206.3" y="73.7">GND</text>
<text x="219.7" y="75.8">GND</text>
<text x="223.3" y="74.9" transform="rotate(-90 223.3 74.9)">3</text>
<text x="241.6" y="75.5">GND</text>
<text x="49" y="79.6">GND</text>
<text x="57.4" y="79.6">GND</text>
<text x="60.2" y="83.1">R6</text>
<text x="72.9" y="81.9">GND</text>
<text x="87.1" y="82.9">GND</text>
<text x="142.4" y="81.3">+5V5</text>
<text x="207.9" y="80.9" transform="rotate(-90 207.9 80.9)">REFP</text>
<text x="211.7" y="81" transform="rotate(-90 211.7 81)">REFN</text>
<text x="214.2" y="82.1" transform="rotate(-90 214.2 82.1)">AVDD1</text>
<text x="216.8" y="82.1" transform="rotate(-90 216.8 82.1)">AVDD2</text>
<text x="224.4" y="80" transform="rotate(-90 224.4 80)">VCM</text>
<text x="238.4" y="81.7" transform="rotate(-90 238.4 81.7)">IOVDD</text>
<text x="249.1" y="82.7">START</text>
<text x="249.7" y="80.1">~{DRDY}</text>
<text x="67.6" y="88">C14</text>
<text x="75.5" y="88.2">C15</text>
<text x="96.6" y="87.7">Rg</text>
<text x="102.5" y="88.3" transform="rotate(-90 102.5 88.3)">Vs+</text>
<text x="107.6" y="87.2">U1</text>
<text x="123.4" y="84.9">R8</text>
<text x="146.7" y="89">U2</text>
<text x="159.2" y="86.9">R9</text>
<text x="248.8" y="85.2">~{RESET}</text>
<text x="59.6" y="93.5">R10</text>
<text x="66.1" y="92.3">3.3uF</text>
<text x="74" y="92">0.1uF</text>
<text x="84.9" y="91">100</text>
<text x="96.6" y="92.8">Rg</text>
<text x="96.6" y="95.4">+</text>
<text x="102.5" y="94.4" transform="rotate(-90 102.5 94.4)">Vs-</text>
<text x="107.5" y="90.3" transform="rotate(-90 107.5 90.3)">Ref</text>
<text x="107.8" y="94">AD8421</text>
<text x="123.2" y="93.8">C16</text>
<text x="142.9" y="90.3">+</text>
<text x="146.2" y="95.6" transform="rotate(-90 146.2 95.6)">V-</text>
<text x="146.2" y="91.1" transform="rotate(-90 146.2 91.1)">V+</text>
<text x="163.4" y="95.1">C17</text>
<text x="170.7" y="94.8">C18</text>
<text x="177.6" y="94.8">C19</text>
<text x="188.5" y="92.8">AINP</text>
<text x="249.8" y="94.1">SCLK</text>
<text x="252.1" y="91.5">~{CS}</text>
<text x="94.8" y="101.4">C20</text>
<text x="122.2" y="96.8">4.7uF</text>
<text x="147.9" y="97.1">OPA188</text>
<text x="160.8" y="99.4">0.33uF</text>
<text x="168.2" y="99.4">0.47uF</text>
<text x="176.1" y="99.1">0.1uF</text>
<text x="188.5" y="97.9">AINN</text>
<text x="250.7" y="99.2">SDO</text>
<text x="251.5" y="96.6">SDI</text>
<text x="93.8" y="104.5">0.1uF</text>
<text x="127.8" y="103.2">GND</text>
<text x="129.8" y="106.2">R11</text>
<text x="143" y="105.7">GND</text>
<text x="165.4" y="107">GND</text>
<text x="172.7" y="107">GND</text>
<text x="179.6" y="107.5">GND</text>
<text x="99.3" y="110.8">GND</text>
<text x="140.7" y="109">C21</text>
<text x="148.1" y="108.8">10pF</text>
<text x="202.8" y="110.5" transform="rotate(-90 202.8 110.5)">AVSS</text>
<text x="216.8" y="110.7" transform="rotate(-90 216.8 110.7)">CAPA</text>
<text x="221.8" y="110.5" transform="rotate(-90 221.8 110.5)">CAPD</text>
<text x="229.5" y="110.5" transform="rotate(-90 229.5 110.5)">DGND</text>
<text x="251" y="108.1">CLK</text>
<text x="132.6" y="116.7">GND</text>
<text x="139.4" y="119.4">U4</text>
<text x="168.3" y="116.9">+3V3</text>
<text x="202.2" y="117.9">GND</text>
<text x="212.5" y="118.2">C22</text>
<text x="133.1" y="121.5">+3.3V</text>
<text x="145.9" y="123.7" transform="rotate(-90 145.9 123.7)">P0A</text>
<text x="148.4" y="124" transform="rotate(-90 148.4 124)">P0W</text>
<text x="151" y="123.8" transform="rotate(-90 151 123.8)">P0B</text>
<text x="152.2" y="122.8">A1</text>
<text x="152.2" y="125.3">A0</text>
<text x="159.6" y="125">R12</text>
<text x="171.1" y="125.3">R13</text>
<text x="215.3" y="120.5">10nF</text>
<text x="140.5" y="127.9">V_{DD}</text>
<text x="140.5" y="130.4">SPI2C</text>
<text x="150.9" y="130.4">SDA</text>
<text x="140.5" y="132.9">V_{SS}</text>
<text x="140.5" y="135.5">DGND</text>
<text x="151" y="132.9">SCL</text>
<text x="135.2" y="139.8">GND</text>
<text x="142.2" y="139">MCP41U83</text>
</g>
<g font-size="1.8" fill="#725600">
<text x="20.2" y="21.9">3.3V</text>
<text x="33" y="21.9">10V</text>
<text x="20.2" y="29.5">5.5V</text>
<text x="34.2" y="29.5">5V</text>
<text x="20.4" y="34.1">GND</text>
<text x="23.1" y="65.3">Excitation</text>
<text x="264.1" y="80.3">ADC_~{DRDY}</text>
<text x="264.1" y="82.9">ADC_START</text>
<text x="29.9" y="85.4">S+</text>
<text x="264.1" y="85.4">ADC_~{RESET}</text>
<text x="29.9" y="95.6">S-</text>
<text x="264.1" y="91.8">ADC_~{CS}</text>
<text x="264.1" y="94.3">ADC_SCLK</text>
<text x="264.1" y="96.8">ADC_SDI</text>
<text x="264.4" y="99.4">ADC_SDO</text>
<text x="184.1" y="130.6">POT_SDA</text>
<text x="184.1" y="133.2">POT_SCL</text>
</g>
<g font-size="1.8" fill="#0000c2">
<text x="52.7" y="56.5">Selectable</text>
<text x="64.3" y="56.5">Excitation</text>
<text x="75.3" y="56.5">Rails</text>
<text x="102.3" y="68.1">Voltage</text>
<text x="110.9" y="68.1">Reference</text>
<text x="18.5" y="90.8">Sensor</text>
<text x="26.5" y="90.8">Interface</text>
<text x="65.4" y="101.7">Low</text>
<text x="67.1" y="99.6">Differential</text>
<text x="70.5" y="101.7">Pass</text>
<text x="76.6" y="101.7">Filter</text>
<text x="88.9" y="113.4">Instrumentation</text>
<text x="105.4" y="113.4">Amplifier</text>
<text x="189.6" y="120.5">Delta-Sigma</text>
<text x="203.5" y="120.5">ADC</text>
<text x="136.2" y="142.1">Variable</text>
<text x="145.4" y="142.1">Gain</text>
<text x="151.2" y="142.1">Amplifier</text>
</g>
<g font-size="1.8" fill="#a90000">
<text x="97.1" y="54.4">1</text>
<text x="97.1" y="56.9">2</text>
<text x="97.1" y="59.4">3</text>
<text x="122.5" y="54.4">8</text>
<text x="122.5" y="56.9">7</text>
<text x="122.5" y="59.4">6</text>
<text x="97.1" y="62">4</text>
<text x="122.5" y="62">5</text>
<text x="206.8" y="74.9" transform="rotate(-90 206.8 74.9)">4</text>
<text x="210.6" y="74.9" transform="rotate(-90 210.6 74.9)">5</text>
<text x="213.1" y="75.5" transform="rotate(-90 213.1 75.5)">20</text>
<text x="215.6" y="75.5" transform="rotate(-90 215.6 75.5)">19</text>
<text x="237.2" y="75.5" transform="rotate(-90 237.2 75.5)">13</text>
<text x="101.3" y="83.8" transform="rotate(-90 101.3 83.8)">8</text>
<text x="255.2" y="79">11</text>
<text x="255.2" y="81.5">16</text>
<text x="94.5" y="84.1">1</text>
<text x="94.5" y="86.6">2</text>
<text x="106.4" y="85" transform="rotate(-90 106.4 85)">6</text>
<text x="112.3" y="89.2">7</text>
<text x="140.8" y="89.2">3</text>
<text x="145" y="86.9" transform="rotate(-90 145 86.9)">5</text>
<text x="255.8" y="84.1">6</text>
<text x="94.5" y="91.7">3</text>
<text x="94.5" y="94.2">4</text>
<text x="140.8" y="94.2">4</text>
<text x="153.5" y="91.7">1</text>
<text x="186" y="91.7">1</text>
<text x="255.8" y="90.4">7</text>
<text x="255.8" y="93">9</text>
<text x="255.8" y="95.5">8</text>
<text x="101.3" y="96.5" transform="rotate(-90 101.3 96.5)">5</text>
<text x="145" y="98.4" transform="rotate(-90 145 98.4)">2</text>
<text x="186" y="96.8">2</text>
<text x="255.2" y="98">10</text>
<text x="255.2" y="106.9">12</text>
<text x="201.7" y="113.6" transform="rotate(-90 201.7 113.6)">17</text>
<text x="215.6" y="113.8" transform="rotate(-90 215.6 113.8)">18</text>
<text x="220.7" y="113.6" transform="rotate(-90 220.7 113.6)">15</text>
<text x="228.3" y="113.6" transform="rotate(-90 228.3 113.6)">14</text>
<text x="144.8" y="119.4" transform="rotate(-90 144.8 119.4)">10</text>
<text x="147.3" y="118.8" transform="rotate(-90 147.3 118.8)">9</text>
<text x="149.9" y="118.8" transform="rotate(-90 149.9 118.8)">8</text>
<text x="155.8" y="121.7">2</text>
<text x="155.8" y="124.2">5</text>
<text x="137.4" y="131.8">11</text>
<text x="138" y="126.7">1</text>
<text x="138" y="129.3">6</text>
<text x="155.8" y="129.3">4</text>
<text x="155.8" y="131.8">3</text>
<text x="138" y="134.4">7</text>
</g>
<text font-size="1.4" fill="#006464" x="88.5" y="89.3">R7</text>
<g font-size="1.1" fill="#840000">
<text x="224.1" y="91.5">Wideband</text>
<text x="231" y="91.5">Filters</text>
</g>
</svg>
